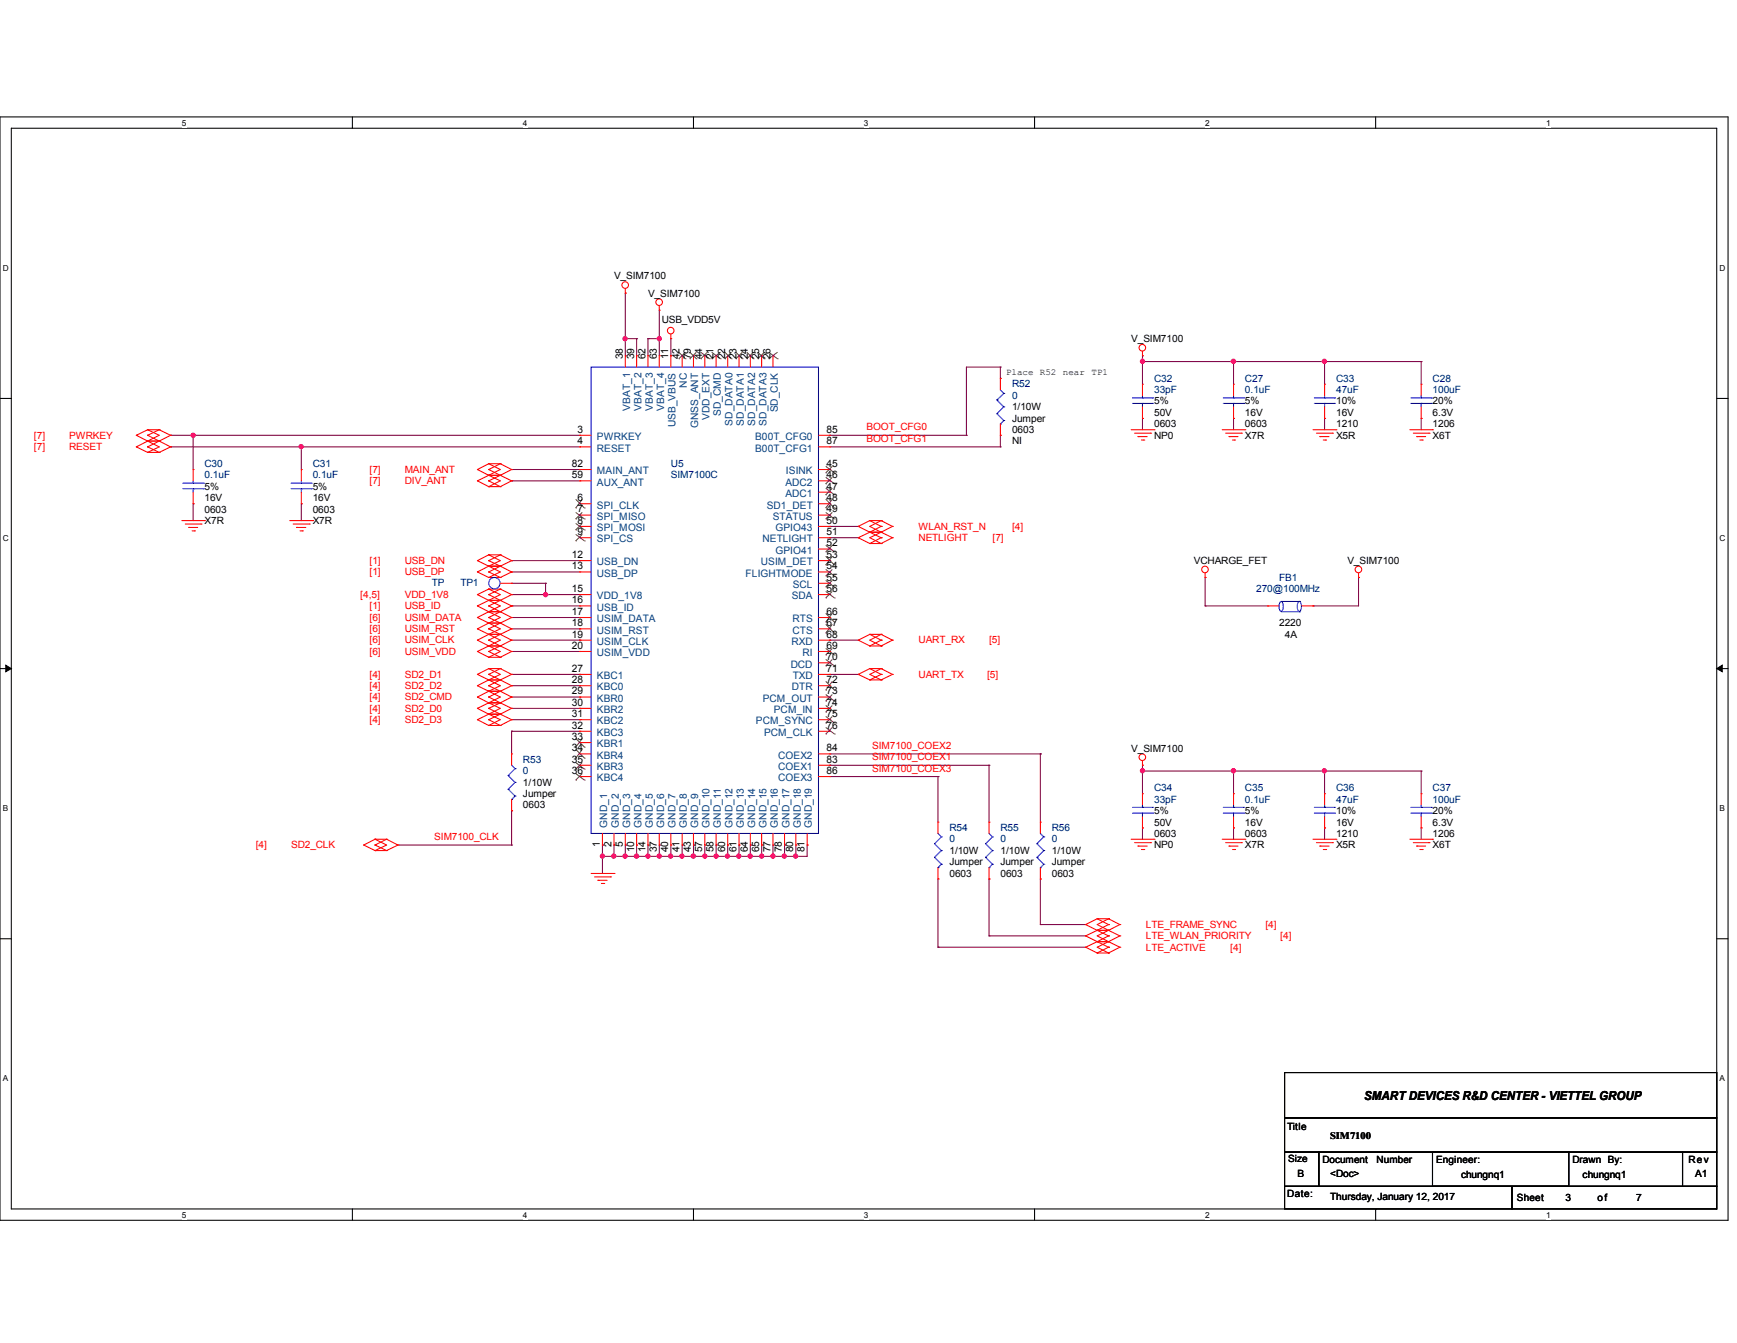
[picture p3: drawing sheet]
<svg xmlns="http://www.w3.org/2000/svg" width="279mm" height="216mm" viewBox="0 0 279 216" stroke-linecap="round" stroke-linejoin="round" font-family="sans-serif">
<path d="M0 18.8h278v177.4h-278zM1.8 20.6h274.3v173.8h-274.3z" fill="none" stroke="#000" stroke-width=".17"/>
<g fill="#fff">
<path d="M29.3 19h.7v1.5h-.7z"/>
<path d="M29.3 194.6h.7v1.4h-.7z"/>
</g>
<path d="M56.7 18.8v1.8M56.7 194.4v1.8" fill="none" stroke="#000" stroke-width=".17"/>
<g fill="#fff">
<path d="M84.1 19h.7v1.5h-.7z"/>
<path d="M84.1 194.6h.7v1.4h-.7z"/>
</g>
<path d="M111.5 18.8v1.8M111.5 194.4v1.8" fill="none" stroke="#000" stroke-width=".17"/>
<g fill="#fff">
<path d="M139 19h.7v1.5h-.7z"/>
<path d="M139 194.6h.7v1.4h-.7z"/>
</g>
<path d="M166.4 18.8v1.8M166.4 194.4v1.8" fill="none" stroke="#000" stroke-width=".17"/>
<g fill="#fff">
<path d="M193.8 19h.8v1.5h-.8z"/>
<path d="M193.8 194.6h.8v1.4h-.8z"/>
</g>
<path d="M221.3 18.8v1.8M221.3 194.4v1.8" fill="none" stroke="#000" stroke-width=".17"/>
<g fill="#fff">
<path d="M248.7 19h.7v1.5h-.7z"/>
<path d="M248.7 194.6h.7v1.4h-.7z"/>
<path d="M.5 42.3h.9v1.5h-.9z"/>
<path d="M276.6 42.3h.9v1.5h-.9z"/>
<path d="M.5 85.8h.9v1.4h-.9z"/>
<path d="M276.6 85.8h.9v1.4h-.9z"/>
</g>
<path d="M0 64.1h1.8M276.1 64.1h1.9" fill="none" stroke="#000" stroke-width=".17"/>
<g fill="#fff">
<path d="M.5 129.2h.8v1.5h-.8z"/>
<path d="M276.6 129.2h.9v1.5h-.9z"/>
</g>
<path d="M0 107.5h1.8M276.1 107.5h1.9" fill="none" stroke="#000" stroke-width=".17"/>
<path d="M.9 106.9l.9 .6-.9 .5zM276.1 107.5l.9-.6v1.1z" fill="#000" stroke="#000" stroke-width=".16"/>
<g fill="#fff">
<path d="M.5 172.6h.8v1.5h-.8z"/>
<path d="M276.6 172.6h.9v1.5h-.9z"/>
</g>
<path d="M0 150.9h1.8M276.1 150.9h1.9M206.6 172.4h69.5v7.3h-69.5zM206.6 179.7h69.5v5.5h-69.5zM206.6 185.2h5.5v5.5h-5.5zM206.6 190.7h36.6v3.7h-36.6zM212.1 185.2h58.5v5.5h-58.5zM230.4 185.2h21.9v5.5h-21.9zM243.2 190.7h32.9v3.7h-32.9zM270.6 185.2h5.5v5.5h-5.5z" fill="none" stroke="#000" stroke-width=".17"/>
<g fill="none" stroke="#800040" stroke-width=".17">
<path d="M100.6 47.1h.1M100.6 54.4h.1M100.6 47.1v10.1M100.6 54.4h1.8M102.4 54.4h.1M102.4 54.4v2.8M104.2 54.4h.1M104.2 54.4h1.8M104.2 54.4v2.8M106 54.4h.1M106 49.9v7.3M107.9 57.2h.1"/>
<path d="M107.9 54.4v2.8M160.9 59h.1M160.9 59v1.8M160.9 59h-5.5v11M183.8 57.2h.1M183.8 58.1h.1M183.8 57.2v4.6M183.8 58.1h44.8M198.4 58.1h.1M198.4 58.1v3.7M213.1 58.1h.1M213.1 58.1v3.7"/>
<path d="M228.6 58.1h.1M228.6 58.1v3.7M27.4 70h.1M27.4 71.8h.1M27.4 70h65.9M27.4 71.8h65.9M31.1 70h.1M31.1 70v5.5M48.5 71.8h.1M48.5 71.8v3.7M82.3 75.5h.1M82.3 77.3h.1"/>
<path d="M82.3 75.5h11M82.3 77.3h11M133.5 70h.1M133.5 70h21.9M133.5 71.8h27.4M155.4 70h.1M160.9 71.8h.1M160.9 70h.1M160.9 60.8h.1M160.9 70v1.8M183.8 67.3h.1M183.8 67.3v1.8"/>
<path d="M198.4 67.3h.1M198.4 67.3v1.8M213.1 67.3h.1M213.1 67.3v1.8M228.6 67.3h.1M228.6 67.3v1.8M31.1 81h.1M31.1 81v2.7M48.5 81h.1M48.5 81v2.7M82.3 90.1h.1M82.3 91.9h.1"/>
<path d="M82.3 97.4h.1M82.3 90.1h11M82.3 91.9h11M82.3 97.4h11M82.3 99.3h11M82.3 95.6h11M82.3 93.8h5.5M87.8 95.6h.1M87.8 93.8h.1M87.8 93.8v1.8M93.3 99.3h.1M93.3 95.6h.1"/>
<path d="M133.5 86.4h4.5M133.5 84.6h4.5M138 86.4h.1M138 84.6h.1M193.8 92.8h.1M193.8 97.4h.1M193.8 97.4h10.1M193.8 92.8v4.6M211.2 97.4h.1M218.5 92.8h.1M218.5 92.8v4.6h-7.3M82.3 117.6h.1"/>
<path d="M82.3 101.1h11M82.3 102.9h11M82.3 104.7h11M82.3 108.4h11M82.3 110.2h11M82.3 112.1h11M82.3 113.9h11M82.3 115.7h11M82.3 117.6v3.6M82.3 117.6h11M93.3 101.1h.1M93.3 102.9h.1"/>
<path d="M93.3 104.7h.1M93.3 108.4h.1M93.3 110.2h.1M93.3 112.1h.1M93.3 113.9h.1M93.3 115.7h.1M133.5 102.9h.1M133.5 108.4h.1M133.5 102.9h4.5M133.5 108.4h4.5M64 135.8h18.3M82.3 135.8h.1"/>
<path d="M82.3 130.3h.1M82.3 130.3v5.5M96.9 135.8h.1M96.9 137.7h.1M96.9 135.8v4.6M98.8 135.8h.1M98.8 137.7h.1M98.8 135.8v1.9M100.6 135.8h.1M100.6 137.7h.1M100.6 135.8v1.9M102.4 135.8h.1"/>
<path d="M102.4 137.7h.1M102.4 135.8v1.9M104.2 135.8h.1M104.2 137.7h.1M104.2 135.8v1.9M106 135.8h.1M106 137.7h.1M106 135.8v1.9M107.9 135.8h.1M107.9 137.7h.1M107.9 135.8v1.9M109.7 135.8h.1"/>
<path d="M109.7 137.7h.1M109.7 135.8v1.9M111.5 135.8h.1M111.5 137.7h.1M111.5 135.8v1.9M113.4 135.8h.1M113.4 137.7h.1M113.4 135.8v1.9M115.2 135.8h.1M115.2 137.7h.1M115.2 135.8v1.9M117.1 135.8h.1"/>
<path d="M117.1 137.7h.1M117.1 135.8v1.9M118.9 135.8h.1M118.9 137.7h.1M118.9 135.8v1.9M120.7 135.8h.1M120.7 137.7h.1M120.7 135.8v1.9M122.5 135.8h.1M122.5 137.7h.1M122.5 135.8v1.9M124.3 135.8h.1"/>
<path d="M124.3 137.7h.1M124.3 135.8v1.9M126.2 135.8h.1M126.2 137.7h.1M126.2 135.8v1.9M128 135.8h.1M128 137.7h.1M128 135.8v1.9M129.8 135.8h.1M129.8 135.8v1.9h-32.9M133.5 123h.1M133.5 121.2h33.8"/>
<path d="M133.5 123h25.6M133.5 124.8h17.4M150.9 124.8h.1M150.9 124.8v7.4M159.1 123h.1M159.1 123v9.2M167.3 121.2h.1M167.3 121.2v11M183.8 123h.1M183.8 133.1h.1M183.8 124h.1M183.8 123v4.6"/>
<path d="M183.8 133.1v1.8M183.8 124h44.8M198.4 133.1h.1M198.4 124h.1M198.4 124v3.6M198.4 133.1v1.8M213.1 133.1h.1M213.1 124h.1M213.1 124v3.6M213.1 133.1v1.8M228.6 124h.1M228.6 133.1h.1"/>
<path d="M228.6 124v3.6M228.6 133.1v1.8M150.9 141.3h.1M150.9 152.3h.1M150.9 141.3v11M150.9 152.3h23.7M159.1 150.5h.1M159.1 141.3h.1M159.1 141.3v9.2M159.1 150.5h15.5M167.3 141.3h.1M167.3 148.6h.1"/>
<path d="M167.3 141.3v7.3M167.3 148.6h7.3"/>
</g>
<g fill="#f0f" stroke="#f0f" stroke-width=".17">
<circle cx="100.5" cy="54.4" r=".34"/>
<circle cx="106" cy="54.4" r=".34"/>
<circle cx="98.7" cy="137.6" r=".34"/>
<circle cx="96.9" cy="137.6" r=".34"/>
<circle cx="102.4" cy="137.6" r=".35"/>
<circle cx="100.5" cy="137.6" r=".34"/>
<circle cx="106" cy="137.6" r=".34"/>
<circle cx="104.2" cy="137.6" r=".34"/>
<circle cx="107.9" cy="137.6" r=".34"/>
<circle cx="111.5" cy="137.6" r=".35"/>
<circle cx="109.7" cy="137.6" r=".34"/>
<circle cx="115.2" cy="137.6" r=".34"/>
<circle cx="113.4" cy="137.6" r=".34"/>
<circle cx="118.8" cy="137.6" r=".34"/>
<circle cx="117" cy="137.6" r=".34"/>
<circle cx="122.5" cy="137.6" r=".34"/>
<circle cx="120.7" cy="137.6" r=".35"/>
<circle cx="124.3" cy="137.6" r=".34"/>
<circle cx="126.2" cy="137.6" r=".34"/>
<circle cx="128" cy="137.6" r=".34"/>
<circle cx="31.1" cy="70" r=".34"/>
<circle cx="48.4" cy="71.8" r=".34"/>
<circle cx="183.8" cy="58.1" r=".34"/>
<circle cx="213" cy="58.1" r=".34"/>
<circle cx="198.4" cy="58.1" r=".35"/>
<circle cx="183.8" cy="123.9" r=".34"/>
<circle cx="213" cy="123.9" r=".34"/>
<circle cx="198.4" cy="123.9" r=".35"/>
<circle cx="87.8" cy="95.6" r=".34"/>
</g>
<g fill="none" stroke="#f00" stroke-width=".17">
<path d="M100.6 47.1h.1M100.6 57.2h.1M100.6 46.4v.7M100.6 57.2v1.8M102.4 57.2h.1M102.4 57.2v1.8M104.2 57.2h.1M104.2 57.2v1.8M106 49.9h.1M106 57.2h.1M106 49.1v.8M106 57.2v1.8"/>
<path d="M107.9 54.4h.1M107.9 57.2h.1M107.9 53.7v.7M107.9 57.2v1.8M109.7 57.2h.1M109.7 57.2v1.8M111.5 57.2h.1M111.5 57.2v1.8M113.4 57.2h.1M113.4 57.2v1.8M115.2 57.2h.1M115.2 57.2v1.8"/>
<path d="M117.1 57.2h.1M117.1 57.2v1.8M118.9 57.2h.1M118.9 57.2v1.8M120.7 57.2h.1M120.7 57.2v1.8M122.5 57.2h.1M122.5 57.2v1.8M124.3 57.2h.1M124.3 57.2v1.8M183.8 57.2h.1M183.8 56.5v.7"/>
<path d="M21.9 70h.1M21.9 71.8h.1M21.9 70l1.8 .9M21.9 71.8l1.8 .9M23.7 69.1h.1M23.7 70.9h.1M23.7 70h.1M23.7 72.7h.1M23.7 71.8h.1M23.7 69.1h1.9M23.7 70.9h1.9M23.7 69.1l-1.8 .9"/>
<path d="M23.7 69.1l1.9 .9-1.9 .9M23.7 70l1.9 .9M23.7 72.7h1.9M23.7 70.9l-1.8 .9M23.7 70.9l1.9 .9-1.9 .9M23.7 71.8l1.9 .9M25.6 70.9h.1M25.6 69.1h.1M25.6 72.7h.1M25.6 69.1l1.8 .9M25.6 69.1l-1.9 .9M25.6 70.9l1.8 .9"/>
<path d="M25.6 70.9l-1.9 .9M27.4 70h.1M27.4 71.8h.1M27.4 70l-1.8 .9M27.4 71.8l-1.8 .9M31.1 75.5h.1M31.1 75.5v1.8M31.1 79.1v1.9M48.5 75.5h.1M48.5 75.5v1.8M48.5 79.1v1.9M76.8 75.5h.1"/>
<path d="M76.8 77.3h.1M76.8 75.5l1.8 .9M76.8 77.3l1.8 .9M78.6 74.5h.1M78.6 76.4h.1M78.6 75.5h.1M78.6 78.2h.1M78.6 77.3h.1M78.6 76.4h1.9M78.6 74.5h1.9M78.6 74.5l-1.8 1M78.6 74.5l1.9 1-1.9 .9"/>
<path d="M78.6 75.5l1.9 .9M78.6 78.2h1.9M78.6 76.4l-1.8 .9M78.6 76.4l1.9 .9-1.9 .9M78.6 77.3l1.9 .9M80.5 76.4h.1M80.5 74.5h.1M80.5 78.2h.1M80.5 74.5l1.8 1M80.5 74.5l-1.9 1M80.5 76.4l1.8 .9M80.5 76.4l-1.9 .9"/>
<path d="M82.3 75.5h.1M82.3 77.3h.1M82.3 75.5l-1.8 .9M82.3 77.3l-1.8 .9M93.3 70h.1M93.3 71.8h.1M93.3 77.3h.1M93.3 75.5h.1M93.3 70h1.8M93.3 71.8h1.8M93.3 75.5h1.8M93.3 77.3h1.8"/>
<path d="M131.7 70h1.8M131.7 71.8h1.8M131.7 75.5h1.8M131.7 77.3h1.8M131.7 79.1h1.8M133.5 75.5h.1M133.5 77.3h.1M133.5 79.1h.1M133.5 70h.1M133.5 71.8h.1M160.9 60.8h.1M160.9 70h.1"/>
<path d="M160.9 60.8v1.9M160.9 68.2v1.8M181.9 69.1h3.7M182.5 69.6h2.6M183 70.2h.1M183 70.2h1.5M183.6 70.7h.4M183.8 61.8h.1M183.8 67.3h.1M183.8 61.8v1.8M183.8 65.4v1.9M184 70.7h.1"/>
<path d="M185.1 69.6h.1M185.6 69.1h.1M196.6 69.1h3.6M197.1 69.6h2.6M197.7 70.2h.1M197.7 70.2h1.4M198.2 70.7h.4M198.4 61.8h.1M198.4 67.3h.1M198.4 61.8v1.8M198.4 65.4v1.9M198.6 70.7h.1"/>
<path d="M199.7 69.6h.1M200.2 69.1h.1M211.2 69.1h3.7M211.8 69.6h2.5M212.3 70.2h.1M212.3 70.2h1.5M212.9 70.7h.3M213.1 61.8h.1M213.1 67.3h.1M213.1 61.8v1.8M213.1 65.4v1.9M213.2 70.7h.1"/>
<path d="M214.3 69.6h.1M214.9 69.1h.1M226.8 69.1h3.6M227.3 69.6h2.6M227.9 70.2h.1M227.9 70.2h1.4M228.4 70.7h.4M228.6 61.8h.1M228.6 67.3h.1M228.6 61.8v1.8M228.6 65.4v1.9M228.8 70.7h.1"/>
<path d="M229.9 69.6h.1M230.4 69.1h.1M29.3 83.7h3.6M29.8 84.2h2.5M30.4 84.8h.1M30.4 84.8h1.4M30.9 85.3h.4M31.1 81h.1M31.3 85.3h.1M32.3 84.2h.1M32.9 83.7h.1M46.6 83.7h3.7"/>
<path d="M47.2 84.2h2.5M47.7 84.8h.1M47.7 84.8h1.5M48.3 85.3h.3M48.5 81h.1M48.6 85.3h.1M49.7 84.2h.1M50.3 83.7h.1M76.8 99.3h.1M76.8 95.6h.1M76.8 90.1h.1M76.8 91.9h.1"/>
<path d="M76.8 97.4h.1M76.8 99.3l1.8 .9M76.8 95.6l1.8 .9M76.8 90.1l1.8 .9M76.8 91.9l1.8 .9M76.8 97.4l1.8 .9M78.6 98.3h.1M78.6 99.3h.1M78.6 94.7h.1M78.6 96.5h.1M78.6 95.6h.1M78.6 89.2h.1"/>
<path d="M78.6 91h.1M78.6 90.1h.1M78.6 92.8h.1M78.6 91.9h.1M78.6 97.4h.1M78.6 98.3h1.9M78.6 98.3l-1.8 1M78.6 98.3l1.9 1-1.9 .9M78.6 99.3l1.9 .9M78.6 96.5h1.9M78.6 94.7h1.9M78.6 94.7l-1.8 .9"/>
<path d="M78.6 94.7l1.9 .9-1.9 .9M78.6 95.6l1.9 .9M78.6 91h1.9M78.6 89.2h1.9M78.6 89.2l-1.8 .9M78.6 89.2l1.9 .9-1.9 .9M78.6 90.1l1.9 .9M78.6 92.8h1.9M78.6 91l-1.8 .9M78.6 91l1.9 .9-1.9 .9M78.6 91.9l1.9 .9M78.6 96.5l-1.8 .9"/>
<path d="M78.6 96.5l1.9 .9-1.9 .9M78.6 97.4l1.9 .9M80.5 98.3h.1M80.5 96.5h.1M80.5 94.7h.1M80.5 91h.1M80.5 89.2h.1M80.5 92.8h.1M80.5 98.3l1.8 1M80.5 98.3l-1.9 1M80.5 94.7l1.8 .9M80.5 94.7l-1.9 .9"/>
<path d="M80.5 89.2l1.8 .9M80.5 89.2l-1.9 .9M80.5 91l1.8 .9M80.5 91l-1.9 .9M80.5 96.5l1.8 .9M80.5 96.5l-1.9 .9M80.5 93.8h1.8M82.3 99.3h.1M82.3 95.6h.1M82.3 90.1h.1M82.3 91.9h.1M82.3 97.4h.1"/>
<path d="M82.3 93.8h.1M82.3 99.3l-1.8 .9M82.3 95.6l-1.8 .9M82.3 90.1l-1.8 .9M82.3 91.9l-1.8 .9M82.3 97.4l-1.8 .9M93.3 81h.1M93.3 82.8h.1M93.3 84.6h.1M93.3 86.4h.1M93.3 90.1h.1M93.3 91.9h.1"/>
<path d="M93.3 95.6h.1M93.3 97.4h.1M93.3 99.3h.1M93.3 97.4h1.8M93.3 81h1.8M93.3 82.8h1.8M93.3 84.6h1.8M93.3 86.4h1.8M93.3 90.1h1.8M93.3 91.9h1.8M93.3 95.6h1.8M93.3 99.3h1.8"/>
<path d="M131.7 81h1.8M131.7 82.8h1.8M131.7 84.6h1.8M131.7 86.4h1.8M131.7 90.1h1.8M131.7 91.9h1.8M131.7 95.6h1.8M131.7 99.3h1.8M131.7 88.3h1.8M131.7 93.8h1.8M133.5 81h.1M133.5 82.8h.1"/>
<path d="M133.5 84.6h.1M133.5 86.4h.1M133.5 88.3h.1M133.5 90.1h.1M133.5 91.9h.1M133.5 93.8h.1M133.5 95.6h.1M133.5 99.3h.1M138 86.4h.1M138 84.6h.1M138 86.4l1.9 1M138 84.6l1.9 1"/>
<path d="M139.9 87.4h.1M139.9 85.6h.1M139.9 83.7h.1M139.9 83.7h1.8M139.9 87.4h1.8M139.9 85.6h1.8M139.9 85.6l-1.9 .8M139.9 85.6l1.8 .8M139.9 83.7l-1.9 .9M139.9 83.7l1.8 .9M141.7 85.6h.1M141.7 87.4h.1"/>
<path d="M141.7 86.4h.1M141.7 83.7h.1M141.7 84.6h.1M141.7 85.6l1.9 .8M141.7 85.6l-1.8 .8 1.8 1M141.7 86.4l-1.8 1M141.7 83.7l1.9 .9M141.7 83.7l-1.8 .9 1.8 1M141.7 84.6l-1.8 1M143.6 86.4h.1M143.6 84.6h.1M143.6 86.4l-1.9 1"/>
<path d="M143.6 84.6l-1.9 1M193.8 92.8h.1M193.8 92.1v.7M203.9 97.4h.1M203.9 97.4h1.8M209.4 97.4h1.8M211.2 97.4h.1M218.5 92.8h.1M218.5 92.1v.7M76.8 101.1h.1M76.8 102.9h.1M76.8 104.7h.1"/>
<path d="M76.8 108.4h.1M76.8 110.2h.1M76.8 112.1h.1M76.8 113.9h.1M76.8 115.7h.1M76.8 101.1l1.8 .9M76.8 102.9l1.8 .9M76.8 104.7l1.8 1M76.8 108.4l1.8 .9M76.8 110.2l1.8 .9M76.8 112.1l1.8 .9M76.8 113.9l1.8 .9"/>
<path d="M76.8 115.7l1.8 .9M78.6 100.2h.1M78.6 102h.1M78.6 101.1h.1M78.6 103.8h.1M78.6 102.9h.1M78.6 105.7h.1M78.6 104.7h.1M78.6 107.5h.1M78.6 109.3h.1M78.6 108.4h.1M78.6 111.1h.1"/>
<path d="M78.6 110.2h.1M78.6 113h.1M78.6 112.1h.1M78.6 114.8h.1M78.6 113.9h.1M78.6 116.6h.1M78.6 115.7h.1M78.6 100.2h1.9M78.6 102h1.9M78.6 100.2l-1.8 .9M78.6 100.2l1.9 .9-1.9 .9M78.6 101.1l1.9 .9"/>
<path d="M78.6 103.8h1.9M78.6 102l-1.8 .9M78.6 102l1.9 .9-1.9 .9M78.6 102.9l1.9 .9M78.6 105.7h1.9M78.6 103.8l-1.8 .9M78.6 103.8l1.9 .9-1.9 1M78.6 104.7l1.9 1M78.6 109.3h1.9M78.6 107.5h1.9M78.6 107.5l-1.8 .9M78.6 107.5l1.9 .9-1.9 .9"/>
<path d="M78.6 108.4l1.9 .9M78.6 111.1h1.9M78.6 109.3l-1.8 .9M78.6 109.3l1.9 .9-1.9 .9M78.6 110.2l1.9 .9M78.6 113h1.9M78.6 111.1l-1.8 1M78.6 111.1l1.9 1-1.9 .9M78.6 112.1l1.9 .9M78.6 114.8h1.9M78.6 113l-1.8 .9M78.6 113l1.9 .9-1.9 .9"/>
<path d="M78.6 113.9l1.9 .9M78.6 116.6h1.9M78.6 114.8l-1.8 .9M78.6 114.8l1.9 .9-1.9 .9M78.6 115.7l1.9 .9M80.5 100.2h.1M80.5 102h.1M80.5 103.8h.1M80.5 105.7h.1M80.5 109.3h.1M80.5 107.5h.1M80.5 111.1h.1"/>
<path d="M80.5 113h.1M80.5 114.8h.1M80.5 116.6h.1M80.5 100.2l1.8 .9M80.5 100.2l-1.9 .9M80.5 102l1.8 .9M80.5 102l-1.9 .9M80.5 103.8l1.8 .9M80.5 103.8l-1.9 .9M80.5 107.5l1.8 .9M80.5 107.5l-1.9 .9M80.5 109.3l1.8 .9"/>
<path d="M80.5 109.3l-1.9 .9M80.5 111.1l1.8 1M80.5 111.1l-1.9 1M80.5 113l1.8 .9M80.5 113l-1.9 .9M80.5 114.8l1.8 .9M80.5 114.8l-1.9 .9M82.3 101.1h.1M82.3 102.9h.1M82.3 104.7h.1M82.3 108.4h.1M82.3 110.2h.1"/>
<path d="M82.3 112.1h.1M82.3 113.9h.1M82.3 115.7h.1M82.3 101.1l-1.8 .9M82.3 102.9l-1.8 .9M82.3 104.7l-1.8 1M82.3 108.4l-1.8 .9M82.3 110.2l-1.8 .9M82.3 112.1l-1.8 .9M82.3 113.9l-1.8 .9M82.3 115.7l-1.8 .9M93.3 101.1h.1"/>
<path d="M93.3 102.9h.1M93.3 104.7h.1M93.3 108.4h.1M93.3 110.2h.1M93.3 112.1h.1M93.3 113.9h.1M93.3 115.7h.1M93.3 117.6h.1M93.3 119.4h.1M93.3 101.1h1.8M93.3 102.9h1.8M93.3 104.7h1.8"/>
<path d="M93.3 108.4h1.8M93.3 110.2h1.8M93.3 112.1h1.8M93.3 113.9h1.8M93.3 115.7h1.8M93.3 117.6h1.8M93.3 119.4h1.8M131.7 101.1h1.8M131.7 102.9h1.8M131.7 104.7h1.8M131.7 106.6h1.8M131.7 108.4h1.8"/>
<path d="M131.7 110.2h1.8M131.7 112.1h1.8M131.7 113.9h1.8M131.7 115.7h1.8M131.7 117.6h1.8M133.5 101.1h.1M133.5 102.9h.1M133.5 104.7h.1M133.5 106.6h.1M133.5 108.4h.1M133.5 110.2h.1M133.5 112.1h.1"/>
<path d="M133.5 113.9h.1M133.5 115.7h.1M133.5 117.6h.1M138 102.9h.1M138 108.4h.1M138 102.9l1.9 .9M138 108.4l1.9 .9M139.9 103.8h.1M139.9 102h.1M139.9 109.3h.1M139.9 107.5h.1M139.9 102h1.8"/>
<path d="M139.9 103.8h1.8M139.9 102l-1.9 .9M139.9 102l1.8 .9M139.9 109.3h1.8M139.9 107.5h1.8M139.9 107.5l-1.9 .9M139.9 107.5l1.8 .9M141.7 102h.1M141.7 103.8h.1M141.7 102.9h.1M141.7 107.5h.1M141.7 109.3h.1"/>
<path d="M141.7 108.4h.1M141.7 102l1.9 .9M141.7 102l-1.8 .9 1.8 .9M141.7 102.9l-1.8 .9M141.7 107.5l1.9 .9M141.7 107.5l-1.8 .9 1.8 .9M141.7 108.4l-1.8 .9M143.6 102.9h.1M143.6 108.4h.1M143.6 102.9l-1.9 .9M143.6 108.4l-1.9 .9M58.5 135.8h.1"/>
<path d="M58.5 135.8l1.8 .9M60.3 134.9h.1M60.3 136.7h.1M60.3 135.8h.1M60.3 134.9h1.9M60.3 136.7h1.9M60.3 134.9l-1.8 .9M60.3 134.9l1.9 .9-1.9 .9M60.3 135.8l1.9 .9M62.2 136.7h.1M62.2 134.9h.1M62.2 134.9l1.8 .9"/>
<path d="M62.2 134.9l-1.9 .9M64 135.8h.1M64 135.8l-1.8 .9M82.3 121.2h.1M82.3 130.3h.1M82.3 121.2v1.8M82.3 128.5v1.8M93.3 121.2h.1M93.3 123h.1M93.3 124.8h.1M93.3 124.8h1.8M93.3 121.2h1.8"/>
<path d="M93.3 123h1.8M96.9 135.8h.1M96.9 134v1.8M98.8 135.8h.1M98.8 134v1.8M100.6 135.8h.1M100.6 134v1.8M102.4 135.8h.1M102.4 134v1.8M104.2 135.8h.1M104.2 134v1.8M106 135.8h.1"/>
<path d="M106 134v1.8M107.9 135.8h.1M107.9 134v1.8M109.7 135.8h.1M109.7 134v1.8M111.5 135.8h.1M111.5 134v1.8M113.4 135.8h.1M113.4 134v1.8M115.2 135.8h.1M115.2 134v1.8M117.1 135.8h.1"/>
<path d="M117.1 134v1.8M118.9 135.8h.1M118.9 134v1.8M120.7 135.8h.1M120.7 134v1.8M122.5 135.8h.1M122.5 134v1.8M124.3 135.8h.1M124.3 134v1.8M126.2 135.8h.1M126.2 134v1.8M128 135.8h.1"/>
<path d="M128 134v1.8M129.8 135.8h.1M129.8 134v1.8M131.7 124.8h1.8M131.7 121.2h1.8M131.7 123h1.8M133.5 124.8h.1M133.5 123h.1M133.5 121.2h.1M150.9 132.2h.1M150.9 132.2v1.8M150.9 139.5v1.8"/>
<path d="M159.1 132.2h.1M159.1 132.2v1.8M159.1 139.5v1.8M167.3 132.2h.1M167.3 132.2v1.8M167.3 139.5v1.8M181.9 134.9h3.7M182.5 135.5h2.6M183 136h.1M183 136h1.5M183.6 136.6h.4M183.8 123h.1"/>
<path d="M183.8 127.6h.1M183.8 133.1h.1M183.8 122.3v.7M183.8 127.6v1.8M183.8 131.3v1.8M184 136.6h.1M185.1 135.5h.1M185.6 134.9h.1M196.6 134.9h3.6M197.1 135.5h2.6M197.7 136h.1M197.7 136h1.4"/>
<path d="M198.2 136.6h.4M198.4 127.6h.1M198.4 133.1h.1M198.4 127.6v1.8M198.4 131.3v1.8M198.6 136.6h.1M199.7 135.5h.1M200.2 134.9h.1M211.2 134.9h3.7M211.8 135.5h2.5M212.3 136h.1M212.3 136h1.5"/>
<path d="M212.9 136.6h.3M213.1 127.6h.1M213.1 133.1h.1M213.1 127.6v1.8M213.1 131.3v1.8M213.2 136.6h.1M214.3 135.5h.1M214.9 134.9h.1M226.8 134.9h3.6M227.3 135.5h2.6M227.9 136h.1M227.9 136h1.4"/>
<path d="M228.4 136.6h.4M228.6 127.6h.1M228.6 133.1h.1M228.6 127.6v1.8M228.6 131.3v1.8M228.8 136.6h.1M229.9 135.5h.1M230.4 134.9h.1M95.1 140.4h3.7M95.6 141h2.6M96.2 141.5h.1M96.2 141.5h1.5"/>
<path d="M96.7 142h.4M97.1 142h.1M98.2 141h.1M98.8 140.4h.1M150.9 141.3h.1M159.1 141.3h.1M167.3 141.3h.1M174.6 148.6h.1M174.6 150.5h.1M174.6 152.3h.1M174.6 148.6l1.9 1M174.6 150.5l1.9 .9"/>
<path d="M174.6 152.3l1.9 .9M176.5 149.6h.1M176.5 147.7h.1M176.5 151.4h.1M176.5 153.2h.1M176.5 149.6h1.8M176.5 147.7h1.8M176.5 147.7l-1.9 .9M176.5 147.7l1.8 .9M176.5 151.4h1.8M176.5 149.6l-1.9 .9M176.5 149.6l1.8 .9"/>
<path d="M176.5 153.2h1.8M176.5 151.4l-1.9 .9M176.5 151.4l1.8 .9M178.3 147.7h.1M178.3 149.6h.1M178.3 148.6h.1M178.3 151.4h.1M178.3 150.5h.1M178.3 153.2h.1M178.3 152.3h.1M178.3 147.7l1.8 .9M178.3 147.7l-1.8 .9 1.8 1"/>
<path d="M178.3 148.6l-1.8 1M178.3 149.6l1.8 .9M178.3 149.6l-1.8 .9 1.8 .9M178.3 150.5l-1.8 .9M178.3 151.4l1.8 .9M178.3 151.4l-1.8 .9 1.8 .9M178.3 152.3l-1.8 .9M180.1 148.6h.1M180.1 150.5h.1M180.1 152.3h.1M180.1 148.6l-1.8 1M180.1 150.5l-1.8 .9"/>
<path d="M180.1 152.3l-1.8 .9"/>
<circle cx="100.6" cy="45.8" r=".53"/>
<circle cx="106" cy="48.6" r=".53"/>
<circle cx="107.9" cy="53.1" r=".53"/>
<circle cx="183.7" cy="55.9" r=".53"/>
<circle cx="193.8" cy="91.5" r=".53"/>
<circle cx="218.5" cy="91.5" r=".53"/>
<circle cx="183.7" cy="121.7" r=".53"/>
</g>
<g fill="none" stroke="#00f" stroke-width=".17">
<path d="M95.1 59h36.6v75h-36.6zM29.4 78.6h3.3M29.4 77.7h3.3M31.1 77.7h.1M31.1 78.6h.1M31.1 77.3v.4M31.1 78.6v.5M32.7 78.6h.1M32.7 77.7h.1M46.8 78.6h3.3M46.8 77.7h3.3M48.5 77.7h.1"/>
<path d="M48.5 78.6h.1M48.5 77.3v.4M48.5 78.6v.5M50.1 78.6h.1M50.1 77.7h.1M160.4 64.3h.1M160.4 66.5h.1M160.4 64.3l1.1 1.1M160.4 66.5l1.1 1.1M160.9 68.2h.1M160.9 62.7l.6 .5M161.5 63.2h.1"/>
<path d="M161.5 65.4h.1M161.5 67.6h.1M161.5 63.2l-1.1 1.1M161.5 65.4l-1.1 1.1M161.5 67.6l-.6 .6M182.2 64.9h3.2M182.2 64h3.2M183.8 64h.1M183.8 64.9h.1M183.8 63.6v.4M183.8 64.9v.5M185.4 64.9h.1"/>
<path d="M185.4 64h.1M196.8 64.9h3.3M196.8 64h3.3M198.4 64h.1M198.4 64.9h.1M198.4 63.6v.4M198.4 64.9v.5M200.1 64.9h.1M200.1 64h.1M211.4 64.9h3.3M211.4 64h3.3M213.1 64h.1"/>
<path d="M213.1 64.9h.1M213.1 63.6v.4M213.1 64.9v.5M214.7 64.9h.1M214.7 64h.1M226.9 64.9h3.4M226.9 64h3.4M228.6 64h.1M228.6 64.9h.1M228.6 63.6v.4M228.6 64.9v.5M230.3 64.9h.1"/>
<path d="M230.3 64h.1M205.9 96.8l.2-.1a1.12 1.12 0 0 1 0 1.6 1.16 1.16 0 0 1-.2-1.5zM206.1 96.7h2.9M206.1 98.3h2.9M208.9 96.8l.1-.1a1.12 1.12 0 0 1 0 1.6 1.16 1.16 0 0 1-.1-1.5zM209 96.7h.1M209 98.3h.1M81.7 124.7h.1M81.7 126.9h.1M81.7 124.7l1.1 1.1M81.7 126.9l1.1 1.1M82.3 128.5h.1"/>
<path d="M82.3 123l.5 .6M82.8 123.6h.1M82.8 125.8h.1M82.8 128h.1M82.8 123.6l-1.1 1.1M82.8 125.8l-1.1 1.1M82.8 128l-.5 .5M150.3 135.6h.1M150.3 137.8h.1M150.3 135.6l1.1 1.1M150.3 137.8l1.1 1.1M150.9 139.5h.1"/>
<path d="M150.9 134l.5 .5M151.4 134.5h.1M151.4 136.7h.1M151.4 138.9h.1M151.4 134.5l-1.1 1.1M151.4 136.7l-1.1 1.1M151.4 138.9l-.5 .6M158.5 135.6h.1M158.5 137.8h.1M158.5 135.6l1.1 1.1M158.5 137.8l1.1 1.1M159.1 139.5h.1"/>
<path d="M159.1 134l.5 .5M159.6 134.5h.1M159.6 136.7h.1M159.6 138.9h.1M159.6 134.5l-1.1 1.1M159.6 136.7l-1.1 1.1M159.6 138.9l-.5 .6M166.8 135.6h.1M166.8 137.8h.1M166.8 135.6l1.1 1.1M166.8 137.8l1.1 1.1M167.3 139.5h.1"/>
<path d="M167.3 134l.6 .5M167.9 134.5h.1M167.9 136.7h.1M167.9 138.9h.1M167.9 134.5l-1.1 1.1M167.9 136.7l-1.1 1.1M167.9 138.9l-.6 .6M182.2 130.7h3.2M182.2 129.8h3.2M183.8 129.8h.1M183.8 130.7h.1M183.8 129.4v.4"/>
<path d="M183.8 130.7v.6M185.4 130.7h.1M185.4 129.8h.1M196.8 130.7h3.3M196.8 129.8h3.3M198.4 129.8h.1M198.4 130.7h.1M198.4 129.4v.4M198.4 130.7v.6M200.1 130.7h.1M200.1 129.8h.1M211.4 130.7h3.3"/>
<path d="M211.4 129.8h3.3M213.1 129.8h.1M213.1 130.7h.1M213.1 129.4v.4M213.1 130.7v.6M214.7 130.7h.1M214.7 129.8h.1M226.9 130.7h3.4M226.9 129.8h3.4M228.6 129.8h.1M228.6 130.7h.1M228.6 129.4v.4"/>
<path d="M228.6 130.7v.6M230.3 130.7h.1M230.3 129.8h.1"/>
<circle cx="79.5" cy="93.7" r=".91"/>
</g>
<g fill="none" stroke="#804000" stroke-width=".16">
<path d="M109.2 57.7h.1M109.2 56.6l1 1.1M110.2 57.7h.1M110.2 56.6l-1 1.1M110.9 57.7h.1M110.9 56.6l1.1 1.1M112 57.7h.1M112 56.6l-1.1 1.1M112.7 57.7h.1M112.7 56.6l1.4 1.1M113.8 56.6l-1.1 1.1M114.1 57.7h.1"/>
<path d="M114.5 57.7h.1M114.5 56.6l1.4 1.1M115.9 57.7h.1M115.9 56.6l-1.4 1.1M116.6 57.7h.1M116.6 56.6l1.1 1.1M117.7 57.7h.1M117.7 56.6l-1.1 1.1M118.4 57.7h.1M118.4 56.6l1 1.1M119.4 57.7h.1M119.4 56.6l-1 1.1"/>
<path d="M120.1 57.7h.1M120.1 56.6l1.1 1.1M121.2 57.7h.1M121.2 56.6l-1.1 1.1M121.9 57.7h.1M121.9 56.6l1 1.1M122.9 57.7h.1M122.9 56.6l-1 1.1M123.6 57.7h.1M123.6 56.6l1.5 1.1M125.1 57.7h.1M125.1 56.6l-1.5 1.1"/>
<path d="M132.8 76h.1M132.8 77.8h.1M132.8 79.6h.1M132.8 75l1.4 1M132.8 76.7l1.4 1.1M132.8 78.5l1.4 1.1M133.9 75l-1.1 1M133.9 76.7l-1.1 1.1M133.9 78.5l-1.1 1.1M134.2 76h.1M134.2 77.8h.1M134.2 79.6h.1"/>
<path d="M92.6 81.7h.1M92.6 83.4h.1M92.6 85.2h.1M92.6 87h.1M92.6 80.3l1.4 1.4M92.6 82.4l1.4 1M92.6 84.1l1.4 1.1M92.6 85.9l1.4 1.1M93.7 80.3l-1.1 1.4M93.7 82.4l-1.1 1M93.7 84.1l-1.1 1.1M93.7 85.9l-1.1 1.1"/>
<path d="M94 81.7h.1M94 83.4h.1M94 85.2h.1M94 87h.1M132.8 81.7h.1M132.8 83.4h.1M132.8 88.7h.1M132.8 90.8h.1M132.8 92.6h.1M132.8 94.4h.1M132.8 96.1h.1M132.8 80.3l1.4 1.4"/>
<path d="M132.8 82.4l1.4 1M132.8 87.7l1.4 1M132.8 89.4l1.4 1.4M132.8 91.5l1.4 1.1M132.8 93.3l1.4 1.1M132.8 95.1l1.4 1M132.8 98.6l1.4 1.4M133.9 80.3l-1.1 1.4M133.9 82.4l-1.1 1M133.9 87.7l-1.1 1M133.9 89.4l-1.1 1.4M133.9 91.5l-1.1 1.1"/>
<path d="M133.9 93.3l-1.1 1.1M133.9 95.1l-1.1 1M133.9 98.6l-1.1 1.4M134.2 81.7h.1M134.2 83.4h.1M134.2 88.7h.1M134.2 90.8h.1M134.2 92.6h.1M134.2 94.4h.1M134.2 96.1h.1M92.6 118.7l1.4 1.4M93.7 118.7l-1.1 1.4"/>
<path d="M132.8 100h.1M132.8 101.8h.1M132.8 105.3h.1M132.8 107.1h.1M132.8 110.9h.1M132.8 112.7h.1M132.8 114.5h.1M132.8 116.2h.1M132.8 118h.1M132.8 100.4l1.4 1.4M132.8 104.2l1.4 1.1M132.8 106l1.4 1.1"/>
<path d="M132.8 109.5l1.4 1.4M132.8 111.7l1.4 1M132.8 113.4l1.4 1.1M132.8 115.2l1.4 1M132.8 116.9l1.4 1.1M133.9 100.4l-1.1 1.4M133.9 104.2l-1.1 1.1M133.9 106l-1.1 1.1M133.9 109.5l-1.1 1.4M133.9 111.7l-1.1 1M133.9 113.4l-1.1 1.1M133.9 115.2l-1.1 1"/>
<path d="M133.9 116.9l-1.1 1.1M134.2 100h.1M134.2 101.8h.1M134.2 105.3h.1M134.2 107.1h.1M134.2 110.9h.1M134.2 112.7h.1M134.2 114.5h.1M134.2 116.2h.1M134.2 118h.1M92.6 120.1h.1M92.6 121.9h.1"/>
<path d="M92.6 123.6h.1M92.6 125.4h.1M92.6 120.5l1.4 1.4M92.6 122.6l1.4 1M92.6 124.4l1.4 1M93.7 120.5l-1.1 1.4M93.7 122.6l-1.1 1M93.7 124.4l-1.1 1M94 120.1h.1M94 121.9h.1M94 123.6h.1M94 125.4h.1"/>
</g>
<text font-size="2" x="219.4" y="176.8">SMART DEVICES R&amp;D CENTER - VIETTEL GROUP</text>
<g font-size="1.7">
<text x="92.9" y="69.6">3</text>
<text x="92.9" y="71.4">4</text>
<text x="132.9" y="69.6">85</text>
<text x="132.9" y="71.4">87</text>
<text x="92" y="76.9">59</text>
<text x="92" y="75.1">82</text>
<text x="132.9" y="75.1">45</text>
<text x="132.9" y="76.9">46</text>
<text x="92.9" y="80.6">6</text>
<text x="92.9" y="82.4">7</text>
<text x="132.9" y="78.7">47</text>
<text x="132.9" y="80.6">48</text>
<text x="132.9" y="82.4">49</text>
<text x="92" y="89.7">12</text>
<text x="92.9" y="84.2">8</text>
<text x="92.9" y="86">9</text>
<text x="132.9" y="84.2">50</text>
<text x="132.9" y="86">51</text>
<text x="132.9" y="87.8">52</text>
<text x="132.9" y="89.7">53</text>
<text x="92" y="91.5">13</text>
<text x="92" y="95.2">15</text>
<text x="132.9" y="91.5">54</text>
<text x="132.9" y="93.3">55</text>
<text x="132.9" y="95.2">56</text>
<text x="92" y="97">16</text>
<text x="92" y="98.8">17</text>
<text x="92" y="100.7">18</text>
<text x="132.9" y="98.8">66</text>
<text x="132.9" y="100.7">67</text>
<text x="92" y="102.5">19</text>
<text x="92" y="104.3">20</text>
<text x="92" y="108">27</text>
<text x="132.9" y="102.5">68</text>
<text x="132.9" y="104.3">69</text>
<text x="132.9" y="106.1">70</text>
<text x="132.9" y="108">71</text>
<text x="92" y="109.8">28</text>
<text x="92" y="111.6">29</text>
<text x="92" y="113.5">30</text>
<text x="132.9" y="109.8">72</text>
<text x="132.9" y="111.6">73</text>
<text x="132.9" y="113.5">74</text>
<text x="92" y="115.3">31</text>
<text x="92" y="117.1">32</text>
<text x="92" y="119">33</text>
<text x="132.9" y="115.3">75</text>
<text x="132.9" y="117.1">76</text>
<text x="92" y="120.8">34</text>
<text x="92" y="122.6">35</text>
<text x="92" y="124.4">36</text>
<text x="132.9" y="124.4">86</text>
<text x="132.9" y="122.6">83</text>
<text x="132.9" y="120.8">84</text>
</g>
<g font-size="1.7" fill="#004080">
<text x="96" y="70.7">PWRKEY</text>
<text x="121.5" y="70.7">B00T_CFG0</text>
<text x="96" y="72.6">RESET</text>
<text x="96" y="76.2">MAIN_ANT</text>
<text x="121.5" y="72.6">B00T_CFG1</text>
<text x="126.4" y="76.2">ISINK</text>
<text x="96" y="81.7">SPI_CLK</text>
<text x="96" y="83.6">SPI_MISO</text>
<text x="96" y="78.1">AUX_ANT</text>
<text x="123.3" y="81.7">SD1_DET</text>
<text x="124.3" y="83.6">STATUS</text>
<text x="126.3" y="78.1">ADC2</text>
<text x="126.3" y="79.9">ADC1</text>
<text x="96" y="85.4">SPI_MOSI</text>
<text x="96" y="87.2">SPI_CS</text>
<text x="122.7" y="87.2">NETLIGHT</text>
<text x="124.8" y="85.4">GPIO43</text>
<text x="124.8" y="89">GPIO41</text>
<text x="96" y="90.9">USB_DN</text>
<text x="96" y="92.7">USB_DP</text>
<text x="119.9" y="92.7">FLIGHTMODE</text>
<text x="122.4" y="90.9">USIM_DET</text>
<text x="127.5" y="94.5">SCL</text>
<text x="96" y="96.4">VDD_1V8</text>
<text x="96" y="98.2">USB_ID</text>
<text x="96" y="100">USIM_DATA</text>
<text x="96" y="101.9">USIM_RST</text>
<text x="127.3" y="96.4">SDA</text>
<text x="127.5" y="100">RTS</text>
<text x="127.5" y="101.9">CTS</text>
<text x="96" y="103.7">USIM_CLK</text>
<text x="96" y="105.5">USIM_VDD</text>
<text x="127.2" y="107.3">DCD</text>
<text x="127.3" y="103.7">RXD</text>
<text x="129.1" y="105.5">RI</text>
<text x="96" y="109.2">KBC1</text>
<text x="96" y="111">KBC0</text>
<text x="96" y="112.8">KBR0</text>
<text x="122.7" y="112.8">PCM_OUT</text>
<text x="127.4" y="111">DTR</text>
<text x="127.5" y="109.2">TXD</text>
<text x="96" y="114.6">KBR2</text>
<text x="96" y="116.5">KBC2</text>
<text x="96" y="118.3">KBC3</text>
<text x="121.6" y="116.5">PCM_SYNC</text>
<text x="122.9" y="118.3">PCM_CLK</text>
<text x="124.5" y="114.6">PCM_IN</text>
<text x="96" y="120.1">KBR1</text>
<text x="96" y="122">KBR4</text>
<text x="96" y="123.8">KBR3</text>
<text x="96" y="125.6">KBC4</text>
<text x="125.2" y="125.6">COEX3</text>
<text x="125.2" y="123.8">COEX1</text>
<text x="125.2" y="122">COEX2</text>
</g>
<g font-size="1.6">
<text x="98.8" y="44.9">V_SIM7100</text>
<text x="104.2" y="47.7">V_SIM7100</text>
<text x="106.4" y="51.9">USB_VDD5V</text>
<text x="100.2" y="57.7" transform="rotate(-90 100.2 57.7)">38</text>
<text x="102" y="57.7" transform="rotate(-90 102 57.7)">39</text>
<text x="103.8" y="57.7" transform="rotate(-90 103.8 57.7)">62</text>
<text x="105.6" y="57.7" transform="rotate(-90 105.6 57.7)">63</text>
<text x="107.5" y="57.7" transform="rotate(-90 107.5 57.7)">11</text>
<text x="109.3" y="57.7" transform="rotate(-90 109.3 57.7)">42</text>
<text x="111.1" y="57.7" transform="rotate(-90 111.1 57.7)">79</text>
<text x="113" y="57.7" transform="rotate(-90 113 57.7)">44</text>
<text x="114.8" y="57.7" transform="rotate(-90 114.8 57.7)">21</text>
<text x="116.6" y="57.7" transform="rotate(-90 116.6 57.7)">22</text>
<text x="118.5" y="57.7" transform="rotate(-90 118.5 57.7)">23</text>
<text x="120.3" y="57.7" transform="rotate(-90 120.3 57.7)">24</text>
<text x="122.1" y="57.7" transform="rotate(-90 122.1 57.7)">25</text>
<text x="123.9" y="57.7" transform="rotate(-90 123.9 57.7)">26</text>
<text x="182" y="55">V_SIM7100</text>
<text x="162.8" y="66">1/10W</text>
<text x="185.6" y="65">5%</text>
<text x="200.3" y="65">5%</text>
<text x="214.9" y="65">10%</text>
<text x="230.4" y="65">20%</text>
<text x="162.8" y="69.6">0603</text>
<text x="162.8" y="67.8">Jumper</text>
<text x="162.8" y="71.4">NI</text>
<text x="185.6" y="68.7">0603</text>
<text x="185.6" y="70.5">NP0</text>
<text x="185.6" y="66.8">50V</text>
<text x="200.3" y="68.7">0603</text>
<text x="200.3" y="70.5">X7R</text>
<text x="200.3" y="66.8">16V</text>
<text x="214.9" y="68.7">1210</text>
<text x="214.9" y="70.5">X5R</text>
<text x="214.9" y="66.8">16V</text>
<text x="230.4" y="68.7">1206</text>
<text x="230.4" y="70.5">X6T</text>
<text x="230.4" y="66.8">6.3V</text>
<text x="32.9" y="82.4">0603</text>
<text x="32.9" y="80.6">16V</text>
<text x="32.9" y="78.7">5%</text>
<text x="50.3" y="82.4">0603</text>
<text x="50.3" y="80.6">16V</text>
<text x="50.3" y="78.7">5%</text>
<text x="32.9" y="84.2">X7R</text>
<text x="50.3" y="84.2">X7R</text>
<text x="192" y="90.6">VCHARGE_FET</text>
<text x="216.7" y="90.6">V_SIM7100</text>
<text x="205.8" y="100.7">2220</text>
<text x="206.6" y="102.5">4A</text>
<text x="182" y="120.8">V_SIM7100</text>
<text x="84.1" y="130">0603</text>
<text x="84.1" y="126.3">1/10W</text>
<text x="84.1" y="128.1">Jumper</text>
<text x="185.6" y="130.9">5%</text>
<text x="200.3" y="130.9">5%</text>
<text x="214.9" y="130.9">10%</text>
<text x="230.4" y="130.9">20%</text>
<text x="96.5" y="136.1" transform="rotate(-90 96.5 136.1)">1</text>
<text x="98.3" y="136.1" transform="rotate(-90 98.3 136.1)">2</text>
<text x="100.2" y="136.1" transform="rotate(-90 100.2 136.1)">5</text>
<text x="102" y="137" transform="rotate(-90 102 137)">10</text>
<text x="103.8" y="137" transform="rotate(-90 103.8 137)">14</text>
<text x="105.6" y="137" transform="rotate(-90 105.6 137)">37</text>
<text x="107.5" y="137" transform="rotate(-90 107.5 137)">40</text>
<text x="109.3" y="137" transform="rotate(-90 109.3 137)">41</text>
<text x="111.1" y="137" transform="rotate(-90 111.1 137)">43</text>
<text x="113" y="137" transform="rotate(-90 113 137)">57</text>
<text x="114.8" y="137" transform="rotate(-90 114.8 137)">58</text>
<text x="116.6" y="137" transform="rotate(-90 116.6 137)">60</text>
<text x="118.5" y="137" transform="rotate(-90 118.5 137)">61</text>
<text x="120.3" y="137" transform="rotate(-90 120.3 137)">64</text>
<text x="122.1" y="137" transform="rotate(-90 122.1 137)">65</text>
<text x="123.9" y="137" transform="rotate(-90 123.9 137)">77</text>
<text x="125.8" y="137" transform="rotate(-90 125.8 137)">78</text>
<text x="127.6" y="137" transform="rotate(-90 127.6 137)">80</text>
<text x="129.4" y="137" transform="rotate(-90 129.4 137)">81</text>
<text x="152.7" y="137.3">1/10W</text>
<text x="160.9" y="137.3">1/10W</text>
<text x="169.2" y="137.3">1/10W</text>
<text x="185.6" y="134.5">0603</text>
<text x="185.6" y="136.4">NP0</text>
<text x="185.6" y="132.7">50V</text>
<text x="200.3" y="134.5">0603</text>
<text x="200.3" y="136.4">X7R</text>
<text x="200.3" y="132.7">16V</text>
<text x="214.9" y="134.5">1210</text>
<text x="214.9" y="136.4">X5R</text>
<text x="214.9" y="132.7">16V</text>
<text x="230.4" y="134.5">1206</text>
<text x="230.4" y="136.4">X6T</text>
<text x="230.4" y="132.7">6.3V</text>
<text x="152.7" y="140.9">0603</text>
<text x="152.7" y="139.1">Jumper</text>
<text x="160.9" y="140.9">0603</text>
<text x="160.9" y="139.1">Jumper</text>
<text x="169.2" y="140.9">0603</text>
<text x="169.2" y="139.1">Jumper</text>
<text x="207" y="181.7">Title</text>
<text x="213.9" y="183">SIM7100</text>
<text x="207.2" y="186.8">Size</text>
<text x="208.7" y="189.2">B</text>
<text x="212.7" y="187">Document</text>
<text x="214" y="189.2">&lt;Doc&gt;</text>
<text x="221.4" y="187">Number</text>
<text x="231" y="187">Engineer:</text>
<text x="235" y="189.4">chungnq1</text>
<text x="252.9" y="187">Drawn By:</text>
<text x="254.6" y="189.4">chungnq1</text>
<text x="271.6" y="187">Rev</text>
<text x="272.7" y="189.2">A1</text>
<text x="207" y="192.5">Date:</text>
<text x="214" y="192.9">Thursday, January 12, 2017</text>
<text x="244" y="193">Sheet</text>
<text x="251.8" y="193">3</text>
<text x="256.9" y="193">of</text>
<text x="263.2" y="193">7</text>
</g>
<g font-size="1.6" fill="#004080">
<text x="110.5" y="62.3" transform="rotate(-90 110.5 62.3)">NC</text>
<text x="101.4" y="66" transform="rotate(-90 101.4 66)">VBAT_1</text>
<text x="103.2" y="66" transform="rotate(-90 103.2 66)">VBAT_2</text>
<text x="105" y="66" transform="rotate(-90 105 66)">VBAT_3</text>
<text x="106.8" y="66" transform="rotate(-90 106.8 66)">VBAT_4</text>
<text x="108.7" y="68.7" transform="rotate(-90 108.7 68.7)">USB_VBUS</text>
<text x="112.3" y="68.8" transform="rotate(-90 112.3 68.8)">GNSS_ANT</text>
<text x="114.1" y="67.5" transform="rotate(-90 114.1 67.5)">VDD_EXT</text>
<text x="116" y="66.8" transform="rotate(-90 116 66.8)">SD_CMD</text>
<text x="117.8" y="68.4" transform="rotate(-90 117.8 68.4)">SD_DATA0</text>
<text x="119.6" y="68.4" transform="rotate(-90 119.6 68.4)">SD_DATA1</text>
<text x="121.5" y="68.4" transform="rotate(-90 121.5 68.4)">SD_DATA2</text>
<text x="123.3" y="68.4" transform="rotate(-90 123.3 68.4)">SD_DATA3</text>
<text x="125.1" y="66.3" transform="rotate(-90 125.1 66.3)">SD_CLK</text>
<text x="97.7" y="133.1" transform="rotate(-90 97.7 133.1)">GND_1</text>
<text x="99.5" y="133.1" transform="rotate(-90 99.5 133.1)">GND_2</text>
<text x="101.4" y="133.1" transform="rotate(-90 101.4 133.1)">GND_3</text>
<text x="103.2" y="133.1" transform="rotate(-90 103.2 133.1)">GND_4</text>
<text x="105" y="133.1" transform="rotate(-90 105 133.1)">GND_5</text>
<text x="106.8" y="133.1" transform="rotate(-90 106.8 133.1)">GND_6</text>
<text x="108.7" y="133.1" transform="rotate(-90 108.7 133.1)">GND_7</text>
<text x="110.5" y="133.1" transform="rotate(-90 110.5 133.1)">GND_8</text>
<text x="112.3" y="133.1" transform="rotate(-90 112.3 133.1)">GND_9</text>
<text x="114.1" y="133.1" transform="rotate(-90 114.1 133.1)">GND_10</text>
<text x="116" y="133.1" transform="rotate(-90 116 133.1)">GND_11</text>
<text x="117.8" y="133.1" transform="rotate(-90 117.8 133.1)">GND_12</text>
<text x="119.6" y="133.1" transform="rotate(-90 119.6 133.1)">GND_13</text>
<text x="121.5" y="133.1" transform="rotate(-90 121.5 133.1)">GND_14</text>
<text x="123.3" y="133.1" transform="rotate(-90 123.3 133.1)">GND_15</text>
<text x="125.1" y="133.1" transform="rotate(-90 125.1 133.1)">GND_16</text>
<text x="127" y="133.1" transform="rotate(-90 127 133.1)">GND_17</text>
<text x="128.8" y="133.1" transform="rotate(-90 128.8 133.1)">GND_18</text>
<text x="130.6" y="133.1" transform="rotate(-90 130.6 133.1)">GND_19</text>
</g>
<g font-size="1.6" fill="#000080">
<text x="162.8" y="62.3">R52</text>
<text x="162.8" y="64.1">0</text>
<text x="185.6" y="61.4">C32</text>
<text x="185.6" y="63.2">33pF</text>
<text x="200.3" y="61.4">C27</text>
<text x="200.3" y="63.2">0.1uF</text>
<text x="214.9" y="61.4">C33</text>
<text x="214.9" y="63.2">47uF</text>
<text x="230.4" y="61.4">C28</text>
<text x="230.4" y="63.2">100uF</text>
<text x="32.9" y="75.1">C30</text>
<text x="32.9" y="76.9">0.1uF</text>
<text x="50.3" y="75.1">C31</text>
<text x="50.3" y="76.9">0.1uF</text>
<text x="107.9" y="76.9">SIM7100C</text>
<text x="107.9" y="75.1">U5</text>
<text x="69.5" y="94.3">TP</text>
<text x="74" y="94.3">TP1</text>
<text x="202.1" y="95.2">270@100MHz</text>
<text x="205.8" y="93.4">FB1</text>
<text x="84.1" y="122.6">R53</text>
<text x="84.1" y="124.5">0</text>
<text x="185.6" y="127.2">C34</text>
<text x="185.6" y="129">33pF</text>
<text x="200.3" y="127.2">C35</text>
<text x="200.3" y="129">0.1uF</text>
<text x="214.9" y="127.2">C36</text>
<text x="214.9" y="129">47uF</text>
<text x="230.4" y="127.2">C37</text>
<text x="230.4" y="129">100uF</text>
<text x="152.7" y="133.6">R54</text>
<text x="152.7" y="135.4">0</text>
<text x="160.9" y="133.6">R55</text>
<text x="160.9" y="135.4">0</text>
<text x="169.2" y="133.6">R56</text>
<text x="169.2" y="135.4">0</text>
</g>
<g font-size="1.6" fill="#f00">
<text x="5.5" y="70.5">[7]</text>
<text x="11.1" y="70.5">PWRKEY</text>
<text x="139.4" y="69.2">BOOT_CFG0</text>
<text x="139.4" y="71">BOOT_CFG1</text>
<text x="5.5" y="72.3">[7]</text>
<text x="11.1" y="72.3">RESET</text>
<text x="59.4" y="76">[7]</text>
<text x="59.4" y="77.9">[7]</text>
<text x="65.1" y="76">MAIN_ANT</text>
<text x="65.1" y="77.9">DIV_ANT</text>
<text x="147.8" y="87">NETLIGHT</text>
<text x="147.8" y="85.1">WLAN_RST_N</text>
<text x="159.7" y="87">[7]</text>
<text x="162.8" y="85.1">[4]</text>
<text x="59.4" y="90.6">[1]</text>
<text x="59.4" y="92.5">[1]</text>
<text x="65.1" y="90.6">USB_DN</text>
<text x="65.1" y="92.5">USB_DP</text>
<text x="58" y="96.1">[4,5]</text>
<text x="59.4" y="99.8">[6]</text>
<text x="59.4" y="101.6">[6]</text>
<text x="59.4" y="98">[1]</text>
<text x="65.1" y="99.8">USIM_DATA</text>
<text x="65.1" y="101.6">USIM_RST</text>
<text x="65.1" y="96.1">VDD_1V8</text>
<text x="65.1" y="98">USB_ID</text>
<text x="59.4" y="103.4">[6]</text>
<text x="59.4" y="105.3">[6]</text>
<text x="65.1" y="103.4">USIM_CLK</text>
<text x="65.1" y="105.3">USIM_VDD</text>
<text x="147.8" y="103.4">UART_RX</text>
<text x="159.1" y="103.4">[5]</text>
<text x="59.4" y="108.9">[4]</text>
<text x="59.4" y="110.7">[4]</text>
<text x="59.4" y="112.6">[4]</text>
<text x="65.1" y="108.9">SD2_D1</text>
<text x="65.1" y="110.7">SD2_D2</text>
<text x="65.1" y="112.6">SD2_CMD</text>
<text x="147.8" y="108.9">UART_TX</text>
<text x="158.8" y="108.9">[5]</text>
<text x="59.4" y="114.4">[4]</text>
<text x="59.4" y="116.2">[4]</text>
<text x="65.1" y="114.4">SD2_D0</text>
<text x="65.1" y="116.2">SD2_D3</text>
<text x="140.3" y="120.4">SIM7100_COEX2</text>
<text x="140.3" y="122.2">SIM7100_COEX1</text>
<text x="140.3" y="124">SIM7100_COEX3</text>
<text x="41.2" y="136.4">[4]</text>
<text x="46.8" y="136.4">SD2_CLK</text>
<text x="69.9" y="135">SIM7100_CLK</text>
<text x="184.3" y="149.1">LTE_FRAME_SYNC</text>
<text x="203.6" y="149.1">[4]</text>
<text x="184.3" y="151">LTE_WLAN_PRIORITY</text>
<text x="184.3" y="152.8">LTE_ACTIVE</text>
<text x="197.9" y="152.8">[4]</text>
<text x="205.9" y="151">[4]</text>
</g>
<g font-size="1.5">
<text x="161.8" y="60.2">Place R52 near</text>
<text x="175.6" y="60.2">TP1</text>
</g>
<g font-size="1.3">
<text x="29.3" y="20.2">5</text>
<text x="84.1" y="20.2">4</text>
<text x="139" y="20.2">3</text>
<text x="193.8" y="20.2">2</text>
<text x="248.7" y="20.2">1</text>
<text x=".5" y="43.5">D</text>
<text x="276.6" y="43.5">D</text>
<text x=".5" y="87">C</text>
<text x="276.6" y="87">C</text>
<text x=".5" y="130.4">B</text>
<text x="276.6" y="130.4">B</text>
<text x=".5" y="173.8">A</text>
<text x="276.6" y="173.8">A</text>
<text x="29.3" y="195.8">5</text>
<text x="84.1" y="195.8">4</text>
<text x="139" y="195.8">3</text>
<text x="193.8" y="195.8">2</text>
<text x="248.7" y="195.8">1</text>
</g>
</svg>
